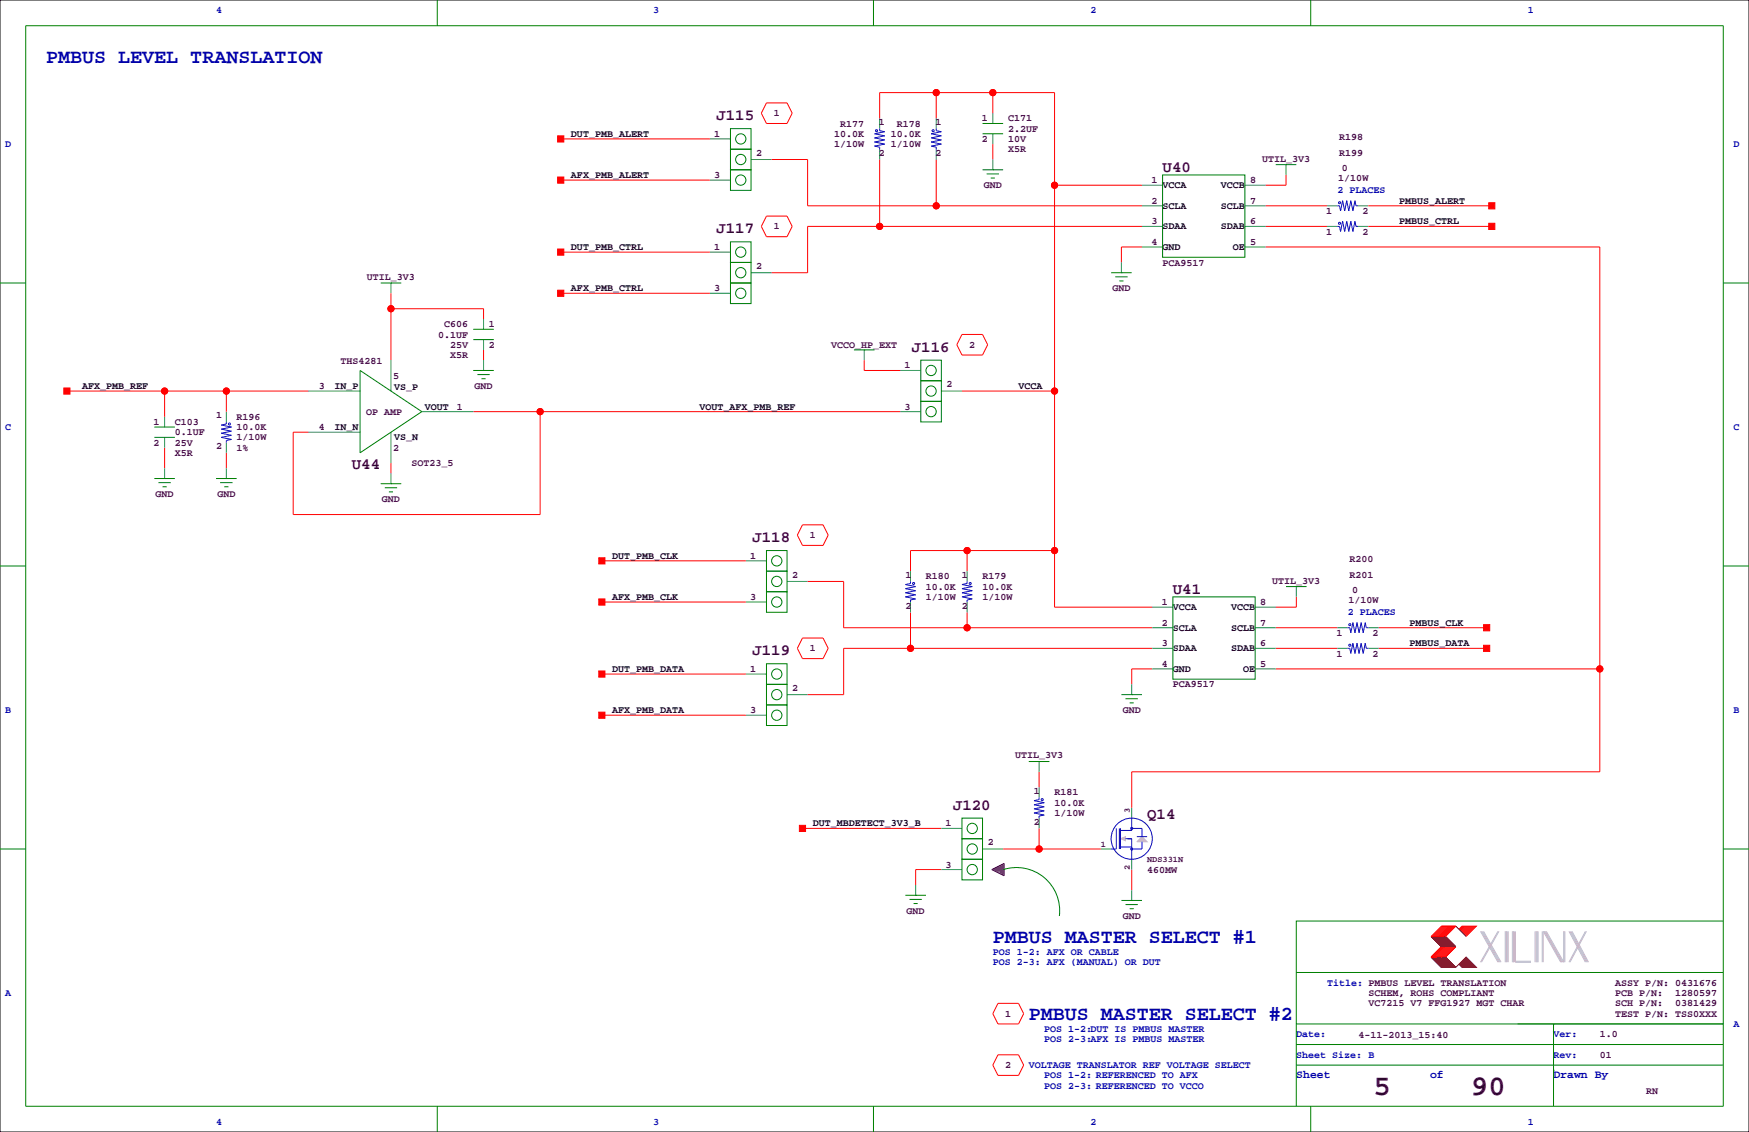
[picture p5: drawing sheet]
<svg xmlns="http://www.w3.org/2000/svg" width="432mm" height="279mm" viewBox="0 0 432 279" stroke-linecap="round" stroke-linejoin="round" font-family="sans-serif">
<path d="M0 0h431.8v279.4h-431.8z" fill="none" stroke="#000" stroke-width=".25"/>
<path d="M244.9 214.6l3-1.5v3.1zM245.4 214.4v.5M245.6 214.4v.5M245.9 214.1v1M246.1 214.1v1M246.4 213.9v1.5M246.6 213.9v1.2M246.9 213.6v2M247.1 213.6v2M247.4 213.4v2.5M247.6 213.4v2.5" fill="none" stroke="#400040" stroke-width=".25"/>
<g fill="none" stroke="#f00" stroke-width=".25">
<path d="M138.4 34.3h36.9M189.2 25.4h5.1l1.3 2.5-1.3 2.6h-5.1l-1.2-2.6zM190.5 39.4h8.9v11.4h82.5M217.2 29.2v-6.3h43.1v127h24.2M217.2 39.4v16.5M231.1 22.9v6.3M231.1 39.4v11.4M245.1 22.9v5M245.1 35.6v3.8M138.4 44.4h36.9M189.2 53.3h5.1l1.3 2.6-1.3 2.5h-5.1l-1.2-2.5zM260.3 45.7h21.6"/>
<path d="M281.9 55.9h-82.5v11.4h-8.9M312.4 50.8h15.3M312.4 55.9h15.3M317.5 43.2v2.5h-5.1M337.8 50.8h30.5M337.8 55.9h30.5M96.5 76.2h22.9v2.5M96.5 72.4v16.5M138.4 72.4h36.9M138.4 62.2h36.9M281.9 61h-5v3.8M312.4 61h82.6v129.5h-115.6v8.9"/>
<path d="M16.5 96.5h59.7M40.6 96.5v6.4M55.9 96.5v5.1M119.4 86.4v2.5M213.4 88.9v2.5h8.8M237.5 82.5h5.1l1.2 2.6-1.2 2.5h-5.1l-1.3-2.5zM237.5 96.5h22.8M40.6 110.5v5.1M55.9 111.8v3.8M96.5 114.3v2.5M116.8 101.6h105.4M133.3 101.6v25.4h-60.9v-20.3h3.8"/>
<path d="M148.6 138.4h35.5M198.1 129.5h5.1l1.3 2.6-1.3 2.5h-5.1l-1.3-2.5zM238.8 135.9v5.1M260.3 135.9h-35.5v5.1M148.6 148.6h35.5M198.1 157.5h5.1l1.3 2.5-1.3 2.6h-5.1l-1.3-2.6zM199.4 143.5h8.9v11.4h76.2M224.8 151.1v8.9M238.8 151.1v3.8M315 154.9h15.2M320 147.3v2.6h-5M340.4 154.9h26.6"/>
<path d="M148.6 176.5h35.5M148.6 166.4h35.5M284.5 160h-76.2v11.4h-8.9M284.5 165.1h-5.1v3.8M315 160h15.2M315 165.1h80M340.4 160h26.6M256.5 190.5v3.8M198.1 204.5h34.3M232.4 214.6h-6.3v3.8M247.6 209.5h24.2M256.5 204.5v5"/>
<path d="M279.4 214.6v5.1M355.9 233.7l-2.6 2.5h3.6l2.5-2.5M355.9 228.6h3.5l-2.5 2.5h-3.6zM356.1 233.7l-2.5 2.5M356.1 228.6l-2.5 2.5M356.4 233.7l-2.6 2.5M356.4 228.6l-2.6 2.5M356.6 233.7l-2.5 2.5M356.6 228.6l-2.5 2.5M356.9 233.7l-2.6 2.5M356.9 228.6l-2.6 2.5M357.1 233.7l-2.5 2.5"/>
<path d="M357.1 228.6l-2.5 2.5M357.4 233.7l-2.6 2.5M357.4 228.6l-2.6 2.5M357.6 233.7l-2.5 2.5M357.6 228.6l-2.5 2.5M357.9 233.7l-2.6 2.5M357.9 228.6l-2.6 2.5M358.1 233.7l-2.5 2.5M358.1 228.6l-2.5 2.5M358.4 233.7l-2.5 2.5M358.4 228.6l-2.5 2.5M358.6 233.7l-2.5 2.5"/>
<path d="M358.6 228.6l-2.5 2.5M358.9 233.7l-2.5 2.5M358.9 228.6l-2.5 2.5M359.2 233.7l-2.6 2.5M359.2 228.6l-2.6 2.5M360.2 229.4l.7-.8h3.6l-2.6 2.5M361.2 228.6l-.8 .8M361.4 228.6l-1 1M361.7 228.6l-1 1M361.9 228.6l-1.2 1.3M362.2 228.6l-1.3 1.3M362.5 228.6l-1.6 1.5"/>
<path d="M362.7 228.6l-1.5 1.5M363 228.6l-1.8 1.8M363.2 228.6l-1.8 1.8M363.5 228.6l-2.1 2M363.7 228.6l-2 2M364 228.6l-2.3 2.3M364.2 228.6l-2.3 2.3M246.4 247.6h5.1l1.2 2.6-1.2 2.5h-5.1l-1.3-2.5zM246.4 260.3h5.1l1.2 2.6-1.2 2.5h-5.1l-1.3-2.5z"/>
<circle cx="231.1" cy="22.9" r=".76"/>
<circle cx="245.1" cy="22.9" r=".76"/>
<circle cx="217.2" cy="55.9" r=".76"/>
<circle cx="231.1" cy="50.8" r=".76"/>
<circle cx="260.4" cy="45.7" r=".76"/>
<circle cx="96.5" cy="76.2" r=".76"/>
<circle cx="40.6" cy="96.5" r=".76"/>
<circle cx="55.9" cy="96.5" r=".76"/>
<circle cx="260.4" cy="96.5" r=".76"/>
<circle cx="133.4" cy="101.6" r=".76"/>
<circle cx="238.8" cy="135.9" r=".76"/>
<circle cx="260.4" cy="135.9" r=".76"/>
<circle cx="238.8" cy="154.9" r=".76"/>
<circle cx="224.8" cy="160" r=".76"/>
<circle cx="395" cy="165.1" r=".76"/>
<circle cx="256.5" cy="209.5" r=".76"/>
</g>
<g fill="#f00" stroke="#f00" stroke-width=".25">
<path d="M366.3 154.2h1.5v1.5h-1.5z" fill-rule="evenodd"/>
<path d="M366.3 159.3h1.5v1.5h-1.5z" fill-rule="evenodd"/>
<path d="M147.8 147.8h1.6v1.6h-1.6z" fill-rule="evenodd"/>
<path d="M137.7 43.7h1.5v1.5h-1.5z" fill-rule="evenodd"/>
<path d="M147.8 175.8h1.6v1.5h-1.6z" fill-rule="evenodd"/>
<path d="M147.8 165.6h1.6v1.5h-1.6z" fill-rule="evenodd"/>
<path d="M147.8 137.7h1.6v1.5h-1.6z" fill-rule="evenodd"/>
<path d="M137.7 71.6h1.5v1.6h-1.5z" fill-rule="evenodd"/>
<path d="M137.7 61.5h1.5v1.5h-1.5z" fill-rule="evenodd"/>
<path d="M197.4 203.7h1.5v1.5h-1.5z" fill-rule="evenodd"/>
<path d="M137.7 33.5h1.5v1.6h-1.5z" fill-rule="evenodd"/>
<path d="M15.7 95.8h1.6v1.5h-1.6z" fill-rule="evenodd"/>
<path d="M367.5 50h1.6v1.6h-1.6z" fill-rule="evenodd"/>
<path d="M367.5 55.1h1.6v1.5h-1.6z" fill-rule="evenodd"/>
<circle cx="231.1" cy="50.8" r=".76"/>
<circle cx="238.8" cy="154.9" r=".76"/>
<circle cx="224.8" cy="160" r=".76"/>
<circle cx="40.6" cy="96.5" r=".76"/>
<circle cx="55.9" cy="96.5" r=".76"/>
<circle cx="256.5" cy="209.5" r=".76"/>
<circle cx="133.4" cy="101.6" r=".76"/>
<circle cx="395" cy="165.1" r=".76"/>
<circle cx="217.2" cy="55.9" r=".76"/>
<circle cx="96.5" cy="76.2" r=".76"/>
<circle cx="260.4" cy="45.7" r=".76"/>
<circle cx="238.8" cy="135.9" r=".76"/>
<circle cx="231.1" cy="22.9" r=".76"/>
<circle cx="245.1" cy="22.9" r=".76"/>
<circle cx="260.4" cy="96.5" r=".76"/>
<circle cx="260.4" cy="135.9" r=".76"/>
</g>
<g fill="none" stroke="#008080" stroke-width=".25">
<path d="M175.3 34.3h5M185.4 39.4h5.1M217.2 29.2v2.6M217.2 36.8v2.6M231.1 29.2v2.6M231.1 36.8v2.6M245.1 27.9v2.6M245.1 33v2.6M245.1 39.4v2.5M175.3 44.4h5M281.9 50.8h5.1M281.9 55.9h5.1"/>
<path d="M281.9 45.7h5.1M307.3 50.8h5.1M307.3 55.9h5.1M307.3 45.7h5.1M317.5 40.6v2.6M327.7 50.8h2.5M327.7 55.9h2.5M335.3 50.8h2.5M335.3 55.9h2.5M96.5 69.8v2.6M119.4 78.7v2.6M175.3 62.2h5"/>
<path d="M175.3 72.4h5M185.4 67.3h5.1M276.9 64.8v2.5M281.9 61h5.1M307.3 61h5.1M76.2 96.5h12.7M96.5 88.9v7.6M119.4 83.8v2.6M119.4 88.9v2.5M213.4 86.4v2.5M222.2 91.4h5.1M232.4 96.5h5.1"/>
<path d="M40.6 102.9v2.5M40.6 107.9v2.6M40.6 115.6v2.5M55.9 101.6v2.5M55.9 109.2v2.6M55.9 115.6v2.5M76.2 106.7h12.7M96.5 106.7v7.6M96.5 116.8v2.6M104.1 101.6h12.7M222.2 101.6h5.1M184.1 138.4h5.1"/>
<path d="M184.1 148.6h5.1M194.3 143.5h5.1M224.8 141v2.5M224.8 148.6v2.5M238.8 141v2.5M238.8 148.6v2.5M284.5 154.9h5.1M284.5 149.9h5.1M309.9 154.9h5.1M309.9 149.9h5.1M320 144.8v2.5M330.2 154.9h2.5"/>
<path d="M337.8 154.9h2.6M184.1 166.4h5.1M184.1 176.5h5.1M194.3 171.4h5.1M279.4 168.9v2.5M284.5 160h5.1M284.5 165.1h5.1M309.9 160h5.1M309.9 165.1h5.1M330.2 160h2.5M337.8 160h2.6M256.5 188v2.5"/>
<path d="M256.5 194.3v2.5M279.4 199.4v2.5M226.1 218.4v2.6M232.4 204.5h5.1M232.4 214.6h5.1M242.6 209.5h5M256.5 201.9v2.6M271.8 209.5h2.5M279.4 212.1v2.5M279.4 219.7v2.5"/>
</g>
<g fill="none" stroke="#008000" stroke-width=".25">
<path d="M6.3 6.4h419.1v266.6h-419.1zM107.9 0v6.4M215.6 0v6.4M323.6 0v6.4M180.3 31.8h5.1v5h-5.1zM180.3 36.8h5.1v5.1h-5.1zM242.6 33h5M242.6 30.5h5M180.3 59.7h5.1v5.1h-5.1zM180.3 41.9h5.1v5.1h-5.1zM242.6 41.9h5M243.6 42.9h3"/>
<path d="M244.6 43.9h1M245.1 41.9h.1M287 43.2h20.3v20.3h-20.3zM315 40.6h5M317.5 40.6h.1M0 69.8h6.3M94 69.8h5.1M96.5 69.8h.1M180.3 64.8h5.1v5h-5.1zM180.3 69.8h5.1v5.1h-5.1zM274.3 67.3h5.1M275.3 68.3h3.1"/>
<path d="M276.4 69.3h1M276.9 67.3h.1M425.4 69.8h6.4M88.9 91.4l15.2 10.2-15.2 10.2zM116.8 91.4h5.1M116.8 83.8h5.1M116.8 81.3h5.1M117.9 92.5h3M118.9 93.5h1M119.4 91.4h.1M210.8 86.4h5.1M213.4 86.4h.1"/>
<path d="M227.3 88.9h5.1v5.1h-5.1zM227.3 94h5.1v5.1h-5.1zM227.3 99.1h5.1v5h-5.1zM38.1 118.1h5.1M38.1 107.9h5.1M38.1 105.4h5.1M39.1 119.1h3.1M40.6 118.1h.1M53.3 118.1h5.1M54.4 119.1h3M55.9 118.1h.1M94 119.4h5.1"/>
<path d="M96.5 119.4h.1M0 139.7h6.3M40.1 120.1h1M55.4 120.1h1M95 120.4h3M96 121.4h1M189.2 135.9h5.1v5.1h-5.1zM425.4 139.7h6.4M189.2 141h5.1v5h-5.1zM189.2 146h5.1v5.1h-5.1zM289.6 147.3h20.3v20.3h-20.3zM317.5 144.8h5.1"/>
<path d="M320 144.8h.1M189.2 163.8h5.1v5.1h-5.1zM189.2 168.9h5.1v5.1h-5.1zM189.2 174h5.1v5.1h-5.1zM276.9 171.4h5M277.9 172.5h3M278.9 173.5h1M279.4 171.4h.1M254 188h5.1M256.5 188h.1M0 209.5h6.3M237.5 201.9h5.1v5.1h-5.1z"/>
<path d="M237.5 207h5.1v5.1h-5.1zM237.5 212.1h5.1v5.1h-5.1zM247.7 214.6a10.7 10.7 0 0 1 13.8 11.5M425.4 209.5h6.4M223.5 221h5.1M224.5 222h3.1M225.6 223h1M226.1 221h.1M276.9 222.2h5M277.9 223.3h3M278.9 224.3h1M279.4 222.2h.1"/>
<path d="M425.4 227.3h-105.4v35.6M320 257.8h105.4M320 252.7h105.4M320 240h105.4M383.5 252.7v20.3M107.9 273v6.4M215.6 273v6.4M320 262.9v10.1M320 262.9h105.4M323.6 273v6.4M383.5 264.2h.1"/>
<circle cx="182.9" cy="34.3" r="1.27"/>
<circle cx="182.9" cy="39.4" r="1.27"/>
<circle cx="182.9" cy="44.4" r="1.27"/>
<circle cx="182.9" cy="72.4" r="1.27"/>
<circle cx="182.9" cy="62.2" r="1.27"/>
<circle cx="182.9" cy="67.3" r="1.27"/>
<circle cx="229.9" cy="91.4" r="1.27"/>
<circle cx="229.9" cy="96.5" r="1.27"/>
<circle cx="229.9" cy="101.6" r="1.27"/>
<circle cx="191.8" cy="138.4" r="1.27"/>
<circle cx="191.8" cy="148.6" r="1.27"/>
<circle cx="191.8" cy="143.5" r="1.27"/>
<circle cx="191.8" cy="171.4" r="1.27"/>
<circle cx="191.8" cy="166.4" r="1.27"/>
<circle cx="191.8" cy="176.5" r="1.27"/>
<circle cx="240" cy="209.5" r="1.27"/>
<circle cx="240" cy="204.5" r="1.27"/>
<circle cx="240" cy="214.6" r="1.27"/>
</g>
<g fill="none" stroke="#800000" stroke-width=".25">
<path d="M353.3 236.2l2.6 2.6h3.5M353.3 231.1l2.6 2.6M353.6 231.1l2.5 2.6M353.6 236.2l2.5 2.6M353.8 231.1l2.6 2.6M353.8 236.2l2.6 2.6M354.1 231.1l2.5 2.6M354.1 236.2l2.5 2.6M354.3 231.1l2.6 2.6M354.3 236.2l2.6 2.6M354.6 231.1l2.5 2.6M354.6 236.2l2.5 2.6"/>
<path d="M354.8 231.1l2.6 2.6M354.8 236.2l2.6 2.6M355.1 231.1l2.5 2.6M355.1 236.2l2.5 2.6M355.3 231.1l2.6 2.6M355.3 236.2l2.6 2.6M355.6 231.1l2.5 2.6M355.6 236.2l2.5 2.6M355.9 231.1l2.5 2.6M355.9 236.2l2.5 2.6M356.1 231.1l2.5 2.6M356.1 236.2l2.5 2.6"/>
<path d="M356.4 231.1l2.5 2.6M356.4 236.2l2.5 2.6M356.6 231.1l2.6 2.6M356.6 236.2l2.6 2.6M356.9 231.1l2.5 2.6M356.9 236.2l2.5 2.6M359.4 228.6l2.5 2.5M360.2 238l.7 .8h3.6l-2.6-2.6-2.5 2.6M360.4 237.7l1 1.1M360.4 238l.8 .8M360.7 237.5l1.2 1.3M360.7 237.7l1 1.1"/>
<path d="M360.9 237.2l1.6 1.6M360.9 237.5l1.3 1.3M361.2 237l1.8 1.8M361.2 237.2l1.5 1.6M361.4 236.7l2.1 2.1M361.4 237l1.8 1.8M361.7 236.5l2.3 2.3M361.7 236.7l2 2.1M361.9 236.5l2.3 2.3"/>
</g>
<g fill="none" stroke="#c0c0c0" stroke-width=".25">
<path d="M365.5 229.9l4.3 7.6M365.8 229.9l4.3 7.6M366 229.9l4.3 7.6M366.3 229.9l4.3 7.6M369.8 229.9l-4.3 7.6M370.1 229.9l-4.3 7.6M371.6 229.9v7.6M371.9 229.9v7.6M372.1 229.9v7.6M372.4 229.9v7.6M373.4 229.9v7.6M373.6 229.9v7.6"/>
<path d="M373.9 229.9v7.6M374.1 229.9v7.6h3.9M374.1 237.2h3.9M379 229.9v7.6M379.2 229.9v7.6M379.5 229.9v7.6M379.7 229.9v7.6M380.7 229.9v7.6M381 237.5v-7.6l4.3 7.6M381.3 229.9l4.3 7.6M381.5 229.9l4.3 7.6M381.8 229.9l4.3 7.6v-7.6"/>
<path d="M386.3 229.9v7.6M387.3 229.9l4.1 7.6M387.6 229.9l4.1 7.6M387.9 229.9l4 7.6M388.1 229.9l4.1 7.6M391.4 229.9l-4.1 7.6M391.7 229.9l-4.1 7.6"/>
</g>
<g fill="none" stroke="#00f" stroke-width=".25">
<path d="M217.2 31.8v.5l1.2 .2-2.5 .5 2.5 .5-2.5 .5 2.5 .5-2.5 .6 2.5 .5-2.5 .5 1.3 .2v.5M231.1 31.8v.5l1.3 .2-2.5 .5 2.5 .5-2.5 .5 2.5 .5-2.5 .6 2.5 .5-2.5 .5 1.2 .2v.5M330.2 50.8h.5l.3 1.3 .5-2.6 .5 2.6 .5-2.6 .5 2.6 .5-2.6 .5 2.6 .5-2.6 .3 1.3h.5M330.2 55.9h.5l.3 1.3 .5-2.6 .5 2.6 .5-2.6 .5 2.6 .5-2.6 .5 2.6 .5-2.6 .3 1.3h.5M55.9 104.1v.5l-1.3 .3 2.5 .5-2.5 .5 2.5 .5-2.5 .5 2.5 .5-2.5 .5 2.5 .6-1.2 .2v.5M224.8 143.5v.5l-1.3 .3 2.6 .5-2.6 .5 2.6 .5-2.6 .5 2.6 .5-2.6 .5 2.6 .5-1.3 .3v.5M238.8 143.5v.5l-1.3 .3 2.5 .5-2.5 .5 2.5 .5-2.5 .5 2.5 .5-2.5 .5 2.5 .5-1.2 .3v.5M332.7 154.9h.5l.3 1.3 .5-2.5 .5 2.5 .5-2.5 .5 2.5 .5-2.5 .5 2.5 .6-2.5 .2 1.2h.5M332.7 160h.5l.3 1.3 .5-2.5 .5 2.5 .5-2.5 .5 2.5 .5-2.5 .5 2.5 .6-2.5 .2 1.2h.5M256.5 196.8v.6l-1.2 .2 2.5 .5-2.5 .5 2.5 .5-2.5 .5 2.5 .6-2.5 .5 2.5 .5-1.3 .2v.5M275.6 204.5v5h-1.3M276.4 204.5v5"/>
<path d="M276.6 204.5v5M276.6 209h2.8M277.9 207h1.5v5.1M279.4 201.9v3.1h-2.8M279.4 204.5h2.5v2M280.7 206.5h2.5M281.9 207.8v1.7h-2.5"/>
<circle cx="216.4" cy="32.3" r=".25"/>
<circle cx="230.4" cy="32.3" r=".25"/>
<circle cx="330.7" cy="50" r=".25"/>
<circle cx="330.7" cy="55.1" r=".25"/>
<circle cx="56.6" cy="104.6" r=".25"/>
<circle cx="225.6" cy="144" r=".25"/>
<circle cx="239.5" cy="144" r=".25"/>
<circle cx="333.2" cy="154.2" r=".25"/>
<circle cx="333.2" cy="159.3" r=".25"/>
<circle cx="257.3" cy="197.4" r=".25"/>
<circle cx="279.4" cy="207" r="5.1"/>
<circle cx="279.4" cy="209.5" r=".25"/>
<circle cx="279.4" cy="204.5" r=".25"/>
</g>
<g fill="#c0c0c0" stroke="#c0c0c0" stroke-width=".25">
<path d="M276.6 207l1.3-.5v1z" fill-rule="evenodd"/>
<path d="M280.7 207.8l1.2-1.3 1.3 1.3z" fill-rule="evenodd"/>
</g>
<g font-size="7.1" fill="#400040">
<text x="339.1" y="270.3">5</text>
<text x="363.2" y="270.3">90</text>
</g>
<g font-size="4.9" fill="#0000a0">
<text x="11.4" y="15.5">PMBUS LEVEL TRANSLATION</text>
<text x="245.1" y="232.7">PMBUS MASTER SELECT #1</text>
<text x="254" y="251.7">PMBUS MASTER SELECT #2</text>
</g>
<g font-size="3.9" fill="#400040">
<text x="176.9" y="29.7">J115</text>
<text x="287" y="42.4">U40</text>
<text x="176.9" y="57.6">J117</text>
<text x="225.1" y="86.8">J116</text>
<text x="86.9" y="115.8">U44</text>
<text x="185.8" y="133.8">J118</text>
<text x="289.6" y="146.5">U41</text>
<text x="185.8" y="161.8">J119</text>
<text x="235.3" y="199.9">J120</text>
<text x="283.2" y="202.2">Q14</text>
</g>
<g font-size="2.8" fill="#0000a0">
<text x="320" y="266.1">Sheet</text>
<text x="353.1" y="266.1">of</text>
<text x="383.5" y="266.1">Drawn By</text>
</g>
<g font-size="2.5" fill="#0000a0">
<text x="53.3" y="3.3">4</text>
<text x="161.3" y="3.3">3</text>
<text x="269.2" y="3.3">2</text>
<text x="377.2" y="3.3">1</text>
<text x="1.3" y="36.3">D</text>
<text x="428" y="36.3">D</text>
<text x="330.2" y="47.8">2 PLACES</text>
<text x="1.3" y="106.2">C</text>
<text x="428" y="106.2">C</text>
<text x="332.7" y="151.9">2 PLACES</text>
<text x="1.3" y="176">B</text>
<text x="428" y="176">B</text>
<text x="245.1" y="235.7">POS 1-2: AFX OR CABLE</text>
<text x="245.1" y="238.3">POS 2-3: AFX (MANUAL) OR DUT</text>
<text x="1.3" y="245.9">A</text>
<text x="327.7" y="243.3">Title: PMBUS LEVEL TRANSLATION</text>
<text x="257.8" y="254.8">POS 1-2:DUT IS PMBUS MASTER</text>
<text x="257.8" y="257.3">POS 2-3:AFX IS PMBUS MASTER</text>
<text x="320" y="256">Date:</text>
<text x="383.5" y="256">Ver:</text>
<text x="428" y="253.5">A</text>
<text x="254" y="263.7">VOLTAGE TRANSLATOR REF VOLTAGE SELECT</text>
<text x="320" y="261.1">Sheet Size: B</text>
<text x="383.5" y="261.1">Rev:</text>
<text x="257.8" y="266.2">POS 1-2: REFERENCED TO AFX</text>
<text x="257.8" y="268.7">POS 2-3: REFERENCED TO VCCO</text>
<text x="53.3" y="277.6">4</text>
<text x="161.3" y="277.6">3</text>
<text x="269.2" y="277.6">2</text>
<text x="377.2" y="277.6">1</text>
</g>
<g font-size="2.5" fill="#400040">
<text x="191" y="28.7">1</text>
<text x="242.4" y="30">1</text>
<text x="248.9" y="30">C171</text>
<text x="176.3" y="33.8">1</text>
<text x="206" y="33.8">10.0K</text>
<text x="207.4" y="31.2">R177</text>
<text x="217" y="30.8">1</text>
<text x="219.9" y="33.8">10.0K</text>
<text x="221.4" y="31.2">R178</text>
<text x="230.9" y="30.8">1</text>
<text x="242.4" y="35.1">2</text>
<text x="248.9" y="32.5">2.2UF</text>
<text x="248.9" y="35.1">10V</text>
<text x="330.6" y="34.6">R198</text>
<text x="186.7" y="38.4">2</text>
<text x="206" y="36.3">1/10W</text>
<text x="217" y="38.4">2</text>
<text x="219.9" y="36.3">1/10W</text>
<text x="230.9" y="38.4">2</text>
<text x="248.9" y="37.6">X5R</text>
<text x="311.6" y="39.9">UTIL_3V3</text>
<text x="330.6" y="38.4">R199</text>
<text x="176.3" y="43.9">3</text>
<text x="242.9" y="46.5">GND</text>
<text x="284.3" y="45.2">1</text>
<text x="308.6" y="45.2">8</text>
<text x="330.4" y="44.8">1/10W</text>
<text x="331.3" y="42.3">0</text>
<text x="284.3" y="50.3">2</text>
<text x="308.6" y="50.3">7</text>
<text x="327.4" y="52.8">1</text>
<text x="336.3" y="52.8">2</text>
<text x="191" y="56.6">1</text>
<text x="284.3" y="55.4">3</text>
<text x="308.6" y="55.4">6</text>
<text x="327.4" y="57.9">1</text>
<text x="336.3" y="57.9">2</text>
<text x="176.3" y="61.7">1</text>
<text x="284.3" y="60.5">4</text>
<text x="287" y="65.5">PCA9517</text>
<text x="308.6" y="60.5">5</text>
<text x="90.6" y="69.1">UTIL_3V3</text>
<text x="176.3" y="71.9">3</text>
<text x="186.7" y="66.4">2</text>
<text x="274.6" y="71.9">GND</text>
<text x="108.2" y="83.3">0.1UF</text>
<text x="109.6" y="80.8">C606</text>
<text x="120.6" y="80.8">1</text>
<text x="84.1" y="89.9">THS4281</text>
<text x="111.1" y="85.9">25V</text>
<text x="111.1" y="88.4">X5R</text>
<text x="120.6" y="85.9">2</text>
<text x="205.2" y="85.9">VCCO_HP_EXT</text>
<text x="239.3" y="85.9">2</text>
<text x="97.1" y="93.5">5</text>
<text x="223.3" y="90.9">1</text>
<text x="233.7" y="95.6">2</text>
<text x="78.7" y="96">3</text>
<text x="112.8" y="101.1">1</text>
<text x="117.2" y="96">GND</text>
<text x="223.3" y="101.1">3</text>
<text x="37.9" y="104.9">1</text>
<text x="43.2" y="104.9">C103</text>
<text x="43.2" y="107.4">0.1UF</text>
<text x="53.3" y="103.2">1</text>
<text x="58.4" y="103.6">R196</text>
<text x="58.4" y="106.2">10.0K</text>
<text x="78.7" y="106.2">4</text>
<text x="90.4" y="102.4">OP AMP</text>
<text x="37.9" y="110">2</text>
<text x="43.2" y="110">25V</text>
<text x="43.2" y="112.5">X5R</text>
<text x="53.3" y="110.8">2</text>
<text x="58.4" y="108.7">1/10W</text>
<text x="58.4" y="111.3">1%</text>
<text x="97" y="111.3">2</text>
<text x="101.6" y="115.1">SOT23_5</text>
<text x="38.4" y="122.7">GND</text>
<text x="53.7" y="122.7">GND</text>
<text x="94.3" y="124">GND</text>
<text x="185.2" y="137.9">1</text>
<text x="199.9" y="132.8">1</text>
<text x="195.6" y="142.6">2</text>
<text x="223.5" y="142.6">1</text>
<text x="228.6" y="143">R180</text>
<text x="237.5" y="142.6">1</text>
<text x="242.6" y="143">R179</text>
<text x="333.2" y="142.6">R201</text>
<text x="333.2" y="138.8">R200</text>
<text x="185.2" y="148.1">3</text>
<text x="228.6" y="145.5">10.0K</text>
<text x="228.6" y="148.1">1/10W</text>
<text x="242.6" y="145.5">10.0K</text>
<text x="242.6" y="148.1">1/10W</text>
<text x="286.8" y="149.4">1</text>
<text x="311.2" y="149.4">8</text>
<text x="314.1" y="144">UTIL_3V3</text>
<text x="333" y="148.9">1/10W</text>
<text x="333.8" y="146.4">0</text>
<text x="223.5" y="150.2">2</text>
<text x="237.5" y="150.2">2</text>
<text x="286.8" y="154.4">2</text>
<text x="311.2" y="154.4">7</text>
<text x="199.9" y="160.8">1</text>
<text x="286.8" y="159.5">3</text>
<text x="311.2" y="159.5">6</text>
<text x="330" y="157">1</text>
<text x="338.9" y="157">2</text>
<text x="185.2" y="165.9">1</text>
<text x="286.8" y="164.6">4</text>
<text x="311.2" y="164.6">5</text>
<text x="330" y="162.1">1</text>
<text x="338.9" y="162.1">2</text>
<text x="195.6" y="170.5">2</text>
<text x="289.6" y="169.7">PCA9517</text>
<text x="185.2" y="176">3</text>
<text x="277.2" y="176">GND</text>
<text x="250.6" y="187.2">UTIL_3V3</text>
<text x="255.3" y="195.9">1</text>
<text x="260.3" y="196.3">R181</text>
<text x="233.5" y="204">1</text>
<text x="255.3" y="203.5">2</text>
<text x="260.3" y="198.9">10.0K</text>
<text x="260.3" y="201.4">1/10W</text>
<text x="243.8" y="208.6">2</text>
<text x="233.5" y="214.1">3</text>
<text x="283.2" y="215.4">460MW</text>
<text x="223.8" y="225.6">GND</text>
<text x="277.2" y="226.8">GND</text>
<text x="337.8" y="245.9">SCHEM, ROHS COMPLIANT</text>
<text x="398.8" y="243.3">ASSY P/N: 0431676</text>
<text x="398.8" y="245.9">PCB P/N:</text>
<text x="413.6" y="245.9">1280597</text>
<text x="248.2" y="251">1</text>
<text x="337.8" y="248.4">VC7215 V7 FFG1927 MGT CHAR</text>
<text x="398.8" y="248.4">SCH P/N:</text>
<text x="398.8" y="251">TEST P/N: TSS0XXX</text>
<text x="413.6" y="248.4">0381429</text>
<text x="335.4" y="256.3">4-11-2013_15:40</text>
<text x="395" y="256">1.0</text>
<text x="248.2" y="263.7">2</text>
<text x="395" y="261.1">01</text>
<text x="406.4" y="270">RN</text>
</g>
<g font-size="2.5">
<text x="141" y="33.8">DUT_PMB_ALERT</text>
<text x="141" y="43.9">AFX_PMB_ALERT</text>
<text x="287" y="46.5">VCCA</text>
<text x="301.4" y="46.5">VCCB</text>
<text x="287" y="51.6">SCLA</text>
<text x="301.4" y="51.6">SCLB</text>
<text x="345.4" y="50.3">PMBUS_ALERT</text>
<text x="287" y="56.6">SDAA</text>
<text x="301.4" y="56.6">SDAB</text>
<text x="345.4" y="55.4">PMBUS_CTRL</text>
<text x="141" y="61.7">DUT_PMB_CTRL</text>
<text x="287" y="61.7">GND</text>
<text x="304.4" y="61.7">OE</text>
<text x="141" y="71.9">AFX_PMB_CTRL</text>
<text x="20.3" y="96">AFX_PMB_REF</text>
<text x="82.5" y="96">IN_P</text>
<text x="97.3" y="96.3">VS_P</text>
<text x="104.9" y="101.1">VOUT</text>
<text x="172.7" y="101.1">VOUT_AFX_PMB_REF</text>
<text x="251.5" y="96">VCCA</text>
<text x="82.5" y="106.2">IN_N</text>
<text x="97.3" y="108.7">VS_N</text>
<text x="151.1" y="137.9">DUT_PMB_CLK</text>
<text x="151.1" y="148.1">AFX_PMB_CLK</text>
<text x="289.6" y="150.6">VCCA</text>
<text x="289.6" y="155.7">SCLA</text>
<text x="304" y="150.6">VCCB</text>
<text x="304" y="155.7">SCLB</text>
<text x="348" y="154.4">PMBUS_CLK</text>
<text x="289.6" y="160.8">SDAA</text>
<text x="304" y="160.8">SDAB</text>
<text x="348" y="159.5">PMBUS_DATA</text>
<text x="151.1" y="165.9">DUT_PMB_DATA</text>
<text x="289.6" y="165.9">GND</text>
<text x="306.9" y="165.9">OE</text>
<text x="151.1" y="176">AFX_PMB_DATA</text>
<text x="200.7" y="204">DUT_MBDETECT_3V3_B</text>
</g>
<g font-size="2.1" fill="#400040">
<text x="279" y="200.7" transform="rotate(-90 279 200.7)">3</text>
<text x="271.8" y="209.1">1</text>
<text x="279" y="214.6" transform="rotate(-90 279 214.6)">2</text>
<text x="283.2" y="212.7">NDS331N</text>
</g>
</svg>
